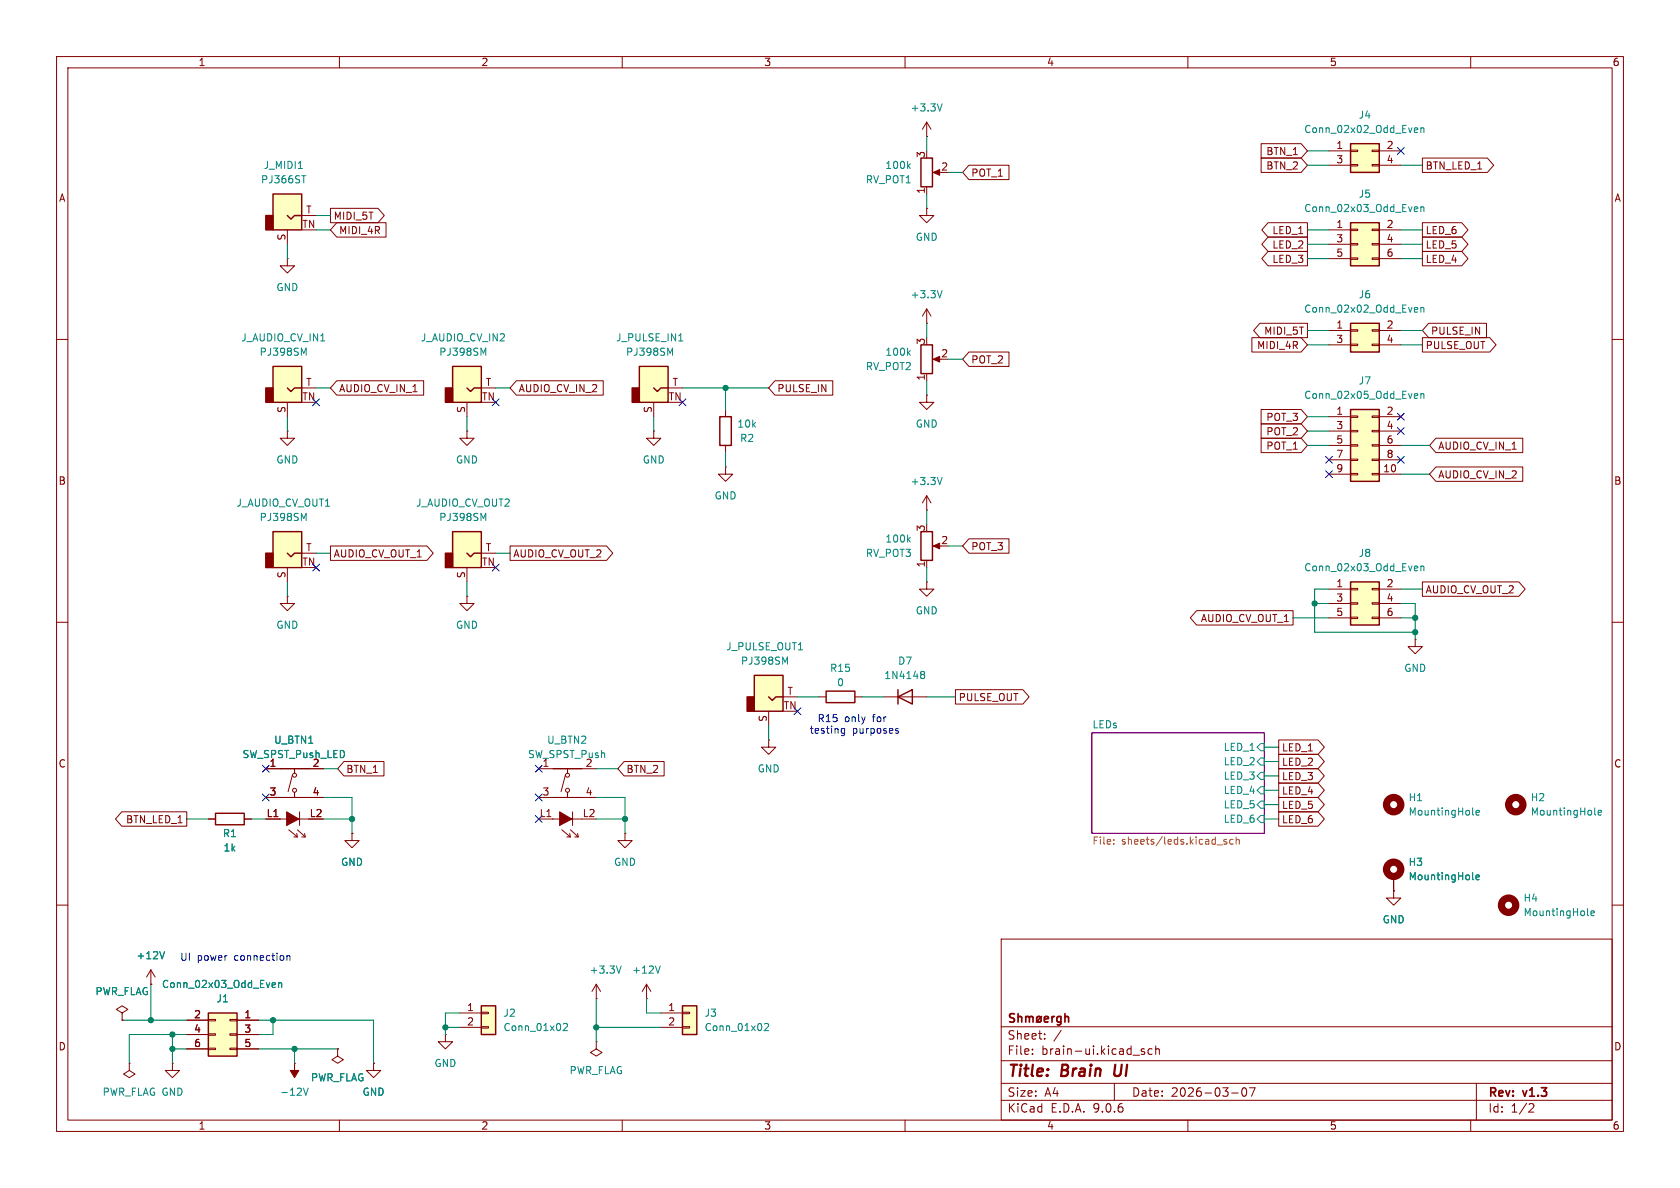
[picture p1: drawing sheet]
<svg xmlns="http://www.w3.org/2000/svg" width="297mm" height="210mm" viewBox="0 0 297 210" stroke-linecap="round" stroke-linejoin="round" font-family="sans-serif">
<g fill="none" stroke="#840000" stroke-width=".18">
<path d="M10 10h277v190h-277zM12 12h273v186h-273zM60 10v2M110 10v2M160 10v2M210 10v2M260 10v2M10 60h2M285 60h2M10 110h2M285 110h2M10 160h2"/>
<path d="M177 166h108v32h-108zM285 160h2M60 198v2M110 198v2M160 198v2M177 194.5h108M177 191.5h108M177 187.5h108M177 181.5h108M182.5 186.3v.1M182.5 185.5v.1M184.7 183.6v.1"/>
<path d="M184.7 182.8v.1M187.6 182.1l-1.3 2M197 191.5v3M202.3 185.5l-.3-.1-.3 .2 .1 .2 .5 .2v.3h-.6M203.7 185.5l-.5-.1-.2 .3v.4l.1 .2h.6M204.3 185.5l.2-.1 .4 .1 .1 .9M204.3 184.9v1.5M210 198v2M217.7 193.2h1.2M219.7 192.4l.2-.1a.81 .81 0 0 1 .6 .6 .81 .81 0 0 1-.3 .8l-.2 .1a.81 .81 0 0 1-.3-1.4zM220.9 192.3h1l-.7 1.5M260 198v2"/>
<path d="M261 191.5v6.5M270.5 195.1l.5 .1 .2 .3-1 1.1h1"/>
</g>
<path d="M197.2 188.2l-.2 1.6 .3 .4" fill="none" stroke="#840000" stroke-width=".4"/>
<g fill="none" stroke="#840000" stroke-width=".3">
<path d="M179.3 179.3l-.5-.1-.2 .1v.5l.6 .2 .1 .4-.2 .3-.6-.1M180 179.8l.2-.1 .4 .1v.9M180 179.2v1.5M181.3 179.8l.5-.1 .2 .2M181.3 179.7v1M182 179.9l.2-.2 .4 .1v.9M182 179.9v.8M183.4 179.8l.4-.1 .3 .3v.4l-.3 .3-.4-.1-.1-.2v-.4zM184.1 179.7l-.9 1M186 179.7v1M186.4 179.7l-.3 .1-.1 .2M187.6 179.8l-.5-.1-.3 .3v.4l.2 .2h.6"/>
<path d="M187.6 179.7v1.2l-.3 .3-.4-.1M188.3 179.8l.2-.1 .3 .1 .1 .9M188.3 179.2v1.5M184.6 180.2l.7-.2v-.2l-.5-.1-.2 .2 .1 .7h.6"/>
</g>
<path d="M193 129.5h30.5v17.8h-30.5z" fill="none" stroke="#840084" stroke-width=".18"/>
<path d="M222.9 131.4h.6v1.3h-.6l-.7-.6zM222.9 134h.6v1.3h-.6l-.7-.7zM222.9 136.5h.6v1.3h-.6l-.7-.6zM222.9 139.1h.6v1.2h-.6l-.7-.6zM222.9 141.6h.6v1.3h-.6l-.7-.7zM222.9 144.1h.6v1.3h-.6l-.7-.6z" fill="none" stroke="#008484" stroke-width=".18"/>
<path d="M196.9 149.1v.1M196.9 148.4v.2M215.2 149.3h.9M216.8 148.4h-.3l-.1 .2v.1l.4 .2v.3h-.4M218 148.4h-.4l-.2 .2 .1 .6h.5M218.5 148.5l.2-.1h.3l.1 .8M218.5 148v1.2" fill="none" stroke="#848400" stroke-width=".18"/>
<path d="M238.8 102.9h5v7.6h-5z" fill="#ffffc2"/>
<path d="M238.8 102.9h5v7.6h-5z" fill="none" stroke="#840000" stroke-width=".25"/>
<path d="M234.9 104.1h3.9M234.9 106.7h3.9M234.9 109.2h3.9M238.8 104h1.2v.3h-1.2zM238.8 106.6h1.2v.2h-1.2zM238.8 109.1h1.2v.2h-1.2zM242.6 104h1.2v.3h-1.2zM242.6 106.6h1.2v.2h-1.2zM242.6 109.1h1.2v.2h-1.2zM243.8 104.1h3.8M243.8 106.7h3.8M243.8 109.2h3.8" fill="none" stroke="#840000" stroke-width=".18"/>
<path d="M250.2 100.1h.4v.3l-.6 .1M250.6 100.8l-.4 .1M251.2 100.2l.2-.1h.3v.8M251.2 100.1v.8" fill="none" stroke="#008484" stroke-width=".18"/>
<path d="M238.8 39.4h5v7.6h-5z" fill="#ffffc2"/>
<path d="M238.8 39.4h5v7.6h-5z" fill="none" stroke="#840000" stroke-width=".25"/>
<path d="M234.9 40.6h3.9M234.9 43.2h3.9M234.9 45.7h3.9M238.8 40.5h1.2v.3h-1.2zM238.8 43.1h1.2v.2h-1.2zM238.8 45.6h1.2v.2h-1.2zM242.6 40.5h1.2v.3h-1.2zM242.6 43.1h1.2v.2h-1.2zM242.6 45.6h1.2v.2h-1.2zM243.8 40.6h3.8M243.8 43.2h3.8M243.8 45.7h3.8" fill="none" stroke="#840000" stroke-width=".18"/>
<path d="M250.2 36.6h.4v.3l-.6 .1M250.6 37.3l-.4 .1M251.2 36.7l.2-.1h.3v.8M251.2 36.6v.8" fill="none" stroke="#008484" stroke-width=".18"/>
<path d="M48.3 34.3h5v6.3h-5z" fill="#ffffc2"/>
<path d="M47 38.1h1.3v2.5h-1.3z" fill="#840000" stroke="#840000" stroke-width=".25"/>
<path d="M48.3 34.3h5v6.3h-5zM50.8 38.1l.6 .6 .7-.6h1.2" fill="none" stroke="#840000" stroke-width=".25"/>
<path d="M53.3 38.1h2.6M50.8 45.7v1.3h1.3l-1.3 1.3-1.3-1.3h1.3M50.8 45.7h.1M50.8 40.6v2.6" fill="none" stroke="#840000" stroke-width=".18"/>
<path d="M52.7 29.8h.8M53.3 31.1h.8" fill="none" stroke="#008484" stroke-width=".18"/>
<path d="M113 64.8h5.1v6.3h-5.1z" fill="#ffffc2"/>
<path d="M111.8 68.6h1.2v2.5h-1.2z" fill="#840000" stroke="#840000" stroke-width=".25"/>
<path d="M113 64.8h5.1v6.3h-5.1zM115.6 68.6l.6 .6 .6-.6h1.3" fill="none" stroke="#840000" stroke-width=".25"/>
<path d="M115.6 76.2v1.3h1.2l-1.2 1.2-1.3-1.2h1.3M115.6 76.2h.1M115.6 71.1v2.6M118.1 68.6h2.5" fill="none" stroke="#840000" stroke-width=".18"/>
<path d="M118.5 62.4l.4-.9v1.3M120 60.3h.7" fill="none" stroke="#008484" stroke-width=".18"/>
<path d="M48.3 64.8h5v6.3h-5z" fill="#ffffc2"/>
<path d="M47 68.6h1.3v2.5h-1.3z" fill="#840000" stroke="#840000" stroke-width=".25"/>
<path d="M48.3 64.8h5v6.3h-5zM50.8 68.6l.6 .6 .7-.6h1.2" fill="none" stroke="#840000" stroke-width=".25"/>
<path d="M50.8 71.1v2.6M53.3 68.6h2.6" fill="none" stroke="#840000" stroke-width=".18"/>
<path d="M53.7 62.4l.4-.9v1.3" fill="none" stroke="#008484" stroke-width=".18"/>
<path d="M48.3 94h5v6.3h-5z" fill="#ffffc2"/>
<path d="M47 97.8h1.3v2.5h-1.3z" fill="#840000" stroke="#840000" stroke-width=".25"/>
<path d="M48.3 94h5v6.3h-5zM50.8 97.8l.6 .6 .7-.6h1.2" fill="none" stroke="#840000" stroke-width=".25"/>
<path d="M50.8 76.2v1.3h1.3l-1.3 1.2-1.3-1.2h1.3M50.8 76.2h.1M53.3 97.8h2.6M50.8 100.3v2.6" fill="none" stroke="#840000" stroke-width=".18"/>
<path d="M53.7 91.7l.4-1v1.3" fill="none" stroke="#008484" stroke-width=".18"/>
<path d="M80 94h5.1v6.3h-5.1z" fill="#ffffc2"/>
<path d="M78.7 97.8h1.3v2.5h-1.3z" fill="#840000" stroke="#840000" stroke-width=".25"/>
<path d="M80 94h5.1v6.3h-5.1zM82.5 97.8l.7 .6 .6-.6h1.3M162.8 94h2v5.1h-2zM38.1 143.8h5.1v2h-5.1z" fill="none" stroke="#840000" stroke-width=".25"/>
<g fill="none" stroke="#840000" stroke-width=".18">
<path d="M85.1 97.8h2.5M163.8 90.2h.1M163.8 87.6l-.7 1.3M163.8 87.6l.8 1.3M163.8 87.6v2.6M163.8 99.1v1.2M165.4 96.5h1M50.8 105.4v1.3h1.3l-1.3 1.3-1.3-1.3h1.3M50.8 105.4h.1M82.5 105.4v1.3h1.3l-1.3 1.3-1.2-1.3h1.2M82.5 105.4h.1M82.5 100.3v2.6"/>
<path d="M36.8 144.8h1.3M43.2 144.8h1.2M21.6 179.1l1-.7-1-.6-1 .6 1 .7v1.2M26.7 174h.1M26.7 171.5l-.8 1.2M26.7 171.5l.7 1.2M26.7 171.5v2.5M21.6 180.3h.1M22.9 188v1.2l1 .7-1 .6-1.1-.6 1.1-.7M22.9 188h.1M30.5 188v1.2h1.2l-1.2 1.3-1.3-1.3h1.3M30.5 188h.1"/>
<path d="M52.1 188h.1M59.7 185.4v1.3l1 .6-1 .7-1-.7 1-.6M59.7 185.4h.1M66 188v1.2h1.3l-1.3 1.3-1.2-1.3h1.2M66 188h.1"/>
</g>
<path d="M85.5 91.7l.4-1v1.3M160.6 95.3l.3 .5M160.9 95l-.4 .5M166.6 84.4l-.5 1.3M29.1 168.2l-.4 1.3M53.6 192.3l.5 1.3 .4-1.3" fill="none" stroke="#008484" stroke-width=".18"/>
<g fill="#840000" stroke="#840000" stroke-width=".18">
<path d="M52.1 188v1.2h.7l-.7 1.3-.8-1.3h.8z"/>
<path d="M165 96.5l1.1-.5v1z"/>
</g>
<path d="M36.8 179.1h5.1v7.6h-5.1z" fill="#ffffc2"/>
<path d="M162.8 61h2v5h-2zM36.8 179.1h5.1v7.6h-5.1z" fill="none" stroke="#840000" stroke-width=".25"/>
<g fill="none" stroke="#840000" stroke-width=".18">
<path d="M163.8 57.2h.1M163.8 54.6l-.7 1.3M163.8 54.6l.8 1.3M163.8 54.6v2.6M82.5 76.2v1.3h1.3l-1.3 1.2-1.2-1.2h1.2M82.5 76.2h.1M163.8 69.9v1.2h1.3l-1.3 1.3-1.2-1.3h1.2M163.8 69.9h.1M163.8 66v1.3M165.4 63.5h1M250.2 113v1.3h1.3l-1.3 1.3-1.3-1.3h1.3M250.2 113h.1"/>
<path d="M62.2 147.3v1.3h1.3l-1.3 1.3-1.2-1.3h1.2M62.2 147.3h.1M246.4 157.5v1.3h1.2l-1.2 1.2-1.3-1.2h1.3M246.4 157.5h.1M246.4 154.9v2.6M105.4 176.5h.1M105.4 174l-.8 1.3M105.4 174l.8 1.3M105.4 174v2.5M114.3 176.5h.1M114.3 174l-.8 1.3M114.3 174l.8 1.3"/>
<path d="M114.3 174v2.5M33 180.3h3.8M33 182.9h3.8M33 185.4h3.8M36.8 180.2h1.3v.3h-1.3zM36.8 182.8h1.3v.2h-1.3zM36.8 185.3h1.3v.2h-1.3zM40.6 180.2h1.3v.3h-1.3zM40.6 182.8h1.3v.2h-1.3zM40.6 185.3h1.3v.2h-1.3zM41.9 180.3h3.8M41.9 182.9h3.8"/>
<path d="M41.9 185.4h3.8"/>
</g>
<g fill="none" stroke="#008484" stroke-width=".18">
<path d="M166.6 51.4l-.5 1.2M160.6 62.3l.3 .5M160.9 62l-.4 .4M260.3 143.9l.2 .2M260.3 155.3l.2 .2M260.9 143.7l.6-.2v-.2l-.4-.1-.2 .2 .1 .6h.5M260.9 155.1l.6-.1v-.3h-.4l-.2 .2 .1 .6h.5M281.9 143.9l.2 .2M282.5 143.7l.6-.2v-.2l-.4-.1-.2 .2 .1 .6h.5M48.3 173.7l.4 .1v.2l-.6 .1M48.7 174.5l-.4 .1M49.3 173.8l.1-.1 .3 .1 .1 .8"/>
<path d="M49.3 173.7v.9M109.8 170.8l-.4 1.2M116.7 170.8l-.4 1.2M280.7 161.7l.1 .2M281.3 161.4l.6-.1-.1-.2-.4-.1-.1 .2v.6h.5"/>
</g>
<g fill="none" stroke="#840000" stroke-width="1.3">
<circle cx="246.4" cy="142.2" r="1.27"/>
<circle cx="246.4" cy="153.7" r="1.27"/>
<circle cx="268" cy="142.2" r="1.27"/>
<circle cx="266.7" cy="160" r="1.27"/>
</g>
<path d="M165 63.5l1.1-.5v1z" fill="#840000" stroke="#840000" stroke-width=".18"/>
<path d="M133.3 119.4h5.1v6.3h-5.1z" fill="#ffffc2"/>
<path d="M132.1 123.2h1.2v2.5h-1.2z" fill="#840000" stroke="#840000" stroke-width=".25"/>
<path d="M133.3 119.4h5.1v6.3h-5.1zM135.9 123.2l.6 .6 .7-.6h1.2M146 122.2h5.1v2h-5.1z" fill="none" stroke="#840000" stroke-width=".25"/>
<g fill="none" stroke="#840000" stroke-width=".18">
<path d="M47 135.9h2.5M49.5 135.9h5.1zM51.7 137l-.8 3M52.1 135.9v.8zM54.6 135.9h2.5M135.9 125.7v2.6M138.4 123.2h2.6M144.8 123.2h1.2M151.1 123.2h1.3M47 141h2.5M47 144.8h2.5M49.4 144.8h5.2"/>
<path d="M49.5 141h5.1zM51.1 146.7l1.5 1.3h-.7M52.1 140.1v.9zM52.5 147.3l.1 .7M52.6 146.7l1.4 1.3h-.7M53 143.5v2.4M53.8 147.3l.2 .7M54.6 141h2.5M105.4 184.2v1.2l1 .7-1 .6-1-.6 1-.7M105.4 184.2h.1"/>
<circle cx="52.1" cy="139.7" r=".36"/>
<circle cx="52.1" cy="137" r=".36"/>
</g>
<path d="M138.8 117.1l.4-1v1.3" fill="none" stroke="#008484" stroke-width=".18"/>
<path d="M50.7 143.5l2.1 1.3-2.1 1.1z" fill="#840000" stroke="#840000" stroke-width=".18"/>
<path d="M120.6 177.8h2.6v5.1h-2.6z" fill="#ffffc2"/>
<path d="M162.8 27.9h2v5.1h-2zM127.3 73.7h2v5h-2zM120.6 177.8h2.6v5.1h-2.6z" fill="none" stroke="#840000" stroke-width=".25"/>
<g fill="none" stroke="#840000" stroke-width=".18">
<path d="M163.8 24.1h.1M163.8 36.8v1.3h1.3l-1.3 1.3-1.2-1.3h1.2M163.8 36.8h.1M163.8 21.6l-.7 1.3M163.8 21.6l.8 1.3M163.8 21.6v2.5M163.8 33v1.3M165.4 30.5h1M128.3 72.4v1.3M128.3 78.7v1.3M128.3 82.6v1.2h1.2l-1.2 1.3-1.3-1.3h1.3M128.3 82.6h.1"/>
<path d="M95.2 135.9h2.6M97.8 135.9h5.1zM99.9 137l-.7 3M100.3 135.9v.8zM102.9 135.9h2.5M135.9 130.8v1.3h1.3l-1.3 1.3-1.3-1.3h1.3M135.9 130.8h.1M95.2 141h2.6M95.2 144.8h2.6M97.7 144.8h5.2M97.8 141h5.1zM99.3 146.7l1.5 1.3h-.6"/>
<path d="M100.3 140.1v.9zM100.7 147.3l.1 .7M100.8 146.7l1.4 1.3h-.6M101.2 143.5v2.4M102.1 147.3l.1 .7M102.9 141h2.5M110.5 147.3v1.3h1.3l-1.3 1.3-1.3-1.3h1.3M110.5 147.3h.1M116.8 179.1h3.8M120.6 178.9h1.3v.3h-1.3zM78.7 182.9v1.3h1.3l-1.3 1.2-1.2-1.2h1.2M78.7 182.9h.1"/>
<path d="M116.8 181.6h3.8M120.6 181.5h1.3v.2h-1.3z"/>
<circle cx="100.3" cy="139.7" r=".36"/>
<circle cx="100.3" cy="137" r=".36"/>
</g>
<path d="M166.6 18.4l-.5 1.2M160.6 29.3l.3 .5M160.9 28.9l-.4 .5M135.2 181l.4-.1 .3 .4-.8 .9h.8" fill="none" stroke="#008484" stroke-width=".18"/>
<g fill="#840000" stroke="#840000" stroke-width=".18">
<path d="M98.9 143.5l2.2 1.3-2.2 1.1z"/>
<path d="M165 30.5l1.1-.5v1z"/>
</g>
<path d="M80 64.8h5.1v6.3h-5.1z" fill="#ffffc2"/>
<path d="M78.7 68.6h1.3v2.5h-1.3z" fill="#840000" stroke="#840000" stroke-width=".25"/>
<path d="M80 64.8h5.1v6.3h-5.1zM82.5 68.6l.7 .6 .6-.6h1.3" fill="none" stroke="#840000" stroke-width=".25"/>
<path d="M82.5 71.1v2.6M85.1 68.6h2.5M163.8 102.9v1.2h1.3l-1.3 1.3-1.2-1.3h1.2M163.8 102.9h.1" fill="none" stroke="#840000" stroke-width=".18"/>
<path d="M85.5 62.4l.4-.9v1.3" fill="none" stroke="#008484" stroke-width=".18"/>
<path d="M238.8 25.4h5v5.1h-5z" fill="#ffffc2"/>
<path d="M238.8 25.4h5v5.1h-5z" fill="none" stroke="#840000" stroke-width=".25"/>
<path d="M234.9 26.7h3.9M234.9 29.2h3.9M238.8 26.5h1.2v.3h-1.2zM238.8 29.1h1.2v.2h-1.2zM242.6 26.5h1.2v.3h-1.2zM242.6 29.1h1.2v.2h-1.2zM243.8 26.7h3.8M243.8 29.2h3.8" fill="none" stroke="#840000" stroke-width=".18"/>
<path d="M250.2 22.6l.4 .1v.2l-.6 .1M250.6 23.4h-.4M251.2 22.7l.2-.1 .3 .1v.7M251.2 22.6v.8" fill="none" stroke="#008484" stroke-width=".18"/>
<path d="M238.8 57.2h5v5h-5z" fill="#ffffc2"/>
<path d="M238.8 57.2h5v5h-5zM158.7 123.2l2.6-1.3v2.6zM158.7 121.9v2.6" fill="none" stroke="#840000" stroke-width=".25"/>
<path d="M234.9 58.4h3.9M238.8 58.3h1.2v.2h-1.2zM242.6 58.3h1.2v.2h-1.2zM243.8 58.4h3.8M234.9 61h3.9M238.8 60.8h1.2v.3h-1.2zM242.6 60.8h1.2v.3h-1.2zM243.8 61h3.8M156.2 123.2h7.6" fill="none" stroke="#840000" stroke-width=".18"/>
<path d="M250.2 54.3l.4 .1v.2l-.6 .2M250.6 55.1l-.4 .1M251.2 54.5l.2-.2 .3 .1v.8M251.2 54.3v.9M162.9 119.2h.1M162.9 118.8l.3-.1 .2 .1 .1 .2-.3 .2M163 119.2h.2M163 119.2l-.1 .1M163.2 119.2l.3 .3-.1 .3-.2 .2-.3-.1" fill="none" stroke="#008484" stroke-width=".18"/>
<path d="M238.8 72.4h5v12.7h-5z" fill="#ffffc2"/>
<path d="M238.8 72.4h5v12.7h-5z" fill="none" stroke="#840000" stroke-width=".25"/>
<g fill="none" stroke="#840000" stroke-width=".18">
<path d="M234.9 73.7h3.9M234.9 76.2h3.9M234.9 78.7h3.9M238.8 73.5h1.2v.3h-1.2zM238.8 76.1h1.2v.2h-1.2zM238.8 78.6h1.2v.3h-1.2zM242.6 73.5h1.2v.3h-1.2zM242.6 76.1h1.2v.2h-1.2zM242.6 78.6h1.2v.3h-1.2zM243.8 73.7h3.8M243.8 76.2h3.8M243.8 78.7h3.8"/>
<path d="M234.9 81.3h3.9M234.9 83.8h3.9M238.8 81.2h1.2v.2h-1.2zM238.8 83.7h1.2v.2h-1.2zM242.6 81.2h1.2v.2h-1.2zM242.6 83.7h1.2v.2h-1.2zM243.8 81.3h3.8M243.8 83.8h3.8"/>
</g>
<path d="M250.2 69.6h.4v.3l-.6 .1M250.6 70.4h-.4M251.2 69.7l.2-.1h.3v.8M251.2 69.6v.8" fill="none" stroke="#008484" stroke-width=".18"/>
<path d="M85.1 177.8h2.5v5.1h-2.5z" fill="#ffffc2"/>
<path d="M85.1 177.8h2.5v5.1h-2.5z" fill="none" stroke="#840000" stroke-width=".25"/>
<g fill="none" stroke="#840000" stroke-width=".18">
<path d="M58.4 36.8h8.4l1.1 1.3-1.1 1.3h-8.4zM59.5 39.4h8.7v2.5h-8.7l-1.1-1.3zM171.3 29.2h7.1v2.6h-7.1l-1.1-1.3zM222.9 25.4h7.1l1.1 1.3-1.1 1.2h-7.1zM222.9 27.9h7.1l1.1 1.3-1.1 1.3h-7.1zM224.2 39.4h6.9v2.5h-6.9l-1.1-1.3zM251.5 27.9h11.5l1.1 1.3-1.1 1.3h-11.5zM251.5 39.4h6.9l1.1 1.2-1.1 1.3h-6.9zM221.3 59.7h8.7l1.1 1.3-1.1 1.2h-8.7zM222.7 57.1h8.4v2.6h-8.4l-1.1-1.3zM224.2 41.9h6.9v2.6h-6.9l-1.1-1.3zM224.2 44.4h6.9v2.6h-6.9l-1.1-1.3z"/>
<path d="M251.5 59.7h11.9l1.1 1.3-1.1 1.2h-11.9zM251.5 41.9h6.9l1.1 1.3-1.1 1.3h-6.9zM251.5 44.4h6.9l1.1 1.3-1.1 1.3h-6.9zM252.6 57.1h10.2v2.6h-10.2l-1.1-1.3zM59.5 67.3h15.4v2.6h-15.4l-1.1-1.3zM91.3 67.3h15.3v2.6h-15.3l-1.1-1.3zM137 67.3h10.2v2.6h-10.2l-1.1-1.3zM171.3 62.2h7.1v2.6h-7.1l-1.1-1.3zM222.9 72.4h7.1l1.1 1.3-1.1 1.2h-7.1zM222.9 74.9h7.1l1.1 1.3-1.1 1.3h-7.1zM222.9 77.5h7.1l1.1 1.2-1.1 1.3h-7.1zM253.8 77.5h15.4v2.5h-15.4l-1.1-1.3z"/>
<path d="M58.4 96.5h17.1l1.1 1.3-1.1 1.3h-17.1zM90.2 96.5h17l1.1 1.3-1.1 1.3h-17zM171.3 95.2h7.1v2.6h-7.1l-1.1-1.3zM253.8 82.5h15.4v2.6h-15.4l-1.1-1.3zM211.5 107.9h17.1v2.6h-17.1l-1.1-1.3zM251.5 102.9h17l1.1 1.2-1.1 1.3h-17zM47 135.9h2.5M54.6 135.9h2.5M60.8 134.6h7.1v2.6h-7.1l-1.1-1.3zM110.3 134.6h7.1v2.6h-7.1l-1.1-1.3zM168.9 121.9h11.9l1.1 1.3-1.1 1.3h-11.9zM226.1 130.8h6.9l1.1 1.3-1.1 1.3h-6.9z"/>
<path d="M226.1 138.4h6.9l1.1 1.3-1.1 1.3h-6.9zM226.1 133.3h6.9l1.1 1.3-1.1 1.3h-6.9zM226.1 135.9h6.9l1.1 1.3-1.1 1.2h-6.9zM21.5 143.5h11.5v2.6h-11.5l-1.1-1.3zM36.8 144.8h1.3M43.2 144.8h1.2M47 141h2.5M47 144.8h2.5M54.6 141h2.5M62.2 147.3h.1M226.1 141h6.9l1.1 1.2-1.1 1.3h-6.9zM226.1 143.5h6.9l1.1 1.3-1.1 1.3h-6.9z"/>
<path d="M246.4 157.5h.1M246.4 154.9v2.6M26.7 174h.1M81.3 179.1h3.8M85.1 178.9h1.3v.3h-1.3zM21.6 180.3h.1M33 180.3h3.8M33 182.9h3.8M33 185.4h3.8M41.9 180.3h3.8M41.9 182.9h3.8M41.9 185.4h3.8"/>
<path d="M59.7 185.4h.1M66 188h.1M81.3 181.6h3.8M85.1 181.5h1.3v.2h-1.3z"/>
</g>
<path d="M260.3 155.3l.2 .2M260.9 155.1l.6-.1v-.3h-.4l-.2 .2 .1 .6h.5M29.1 168.2l-.4 1.3M48.3 173.7l.4 .1v.2l-.6 .1M48.7 174.5l-.4 .1M49.3 173.8l.1-.1 .3 .1 .1 .8M49.3 173.7v.9M99.6 181l.5-.1 .2 .4-.8 .9h.8" fill="none" stroke="#008484" stroke-width=".18"/>
<g fill="none" stroke="#008400" stroke-width=".18">
<path d="M55.9 38.1h2.5M163.8 24.1v2.6M163.8 34.3v2.5M167.6 30.5h2.6M231.1 26.7h3.8M231.1 29.2h3.8M247.6 29.2h3.9M50.8 43.2v2.5M55.9 40.6h2.5M163.8 57.2v2.5M231.1 58.4h3.8M231.1 40.6h3.8"/>
<path d="M231.1 43.2h3.8M231.1 45.7h3.8M247.6 58.4h3.9M247.6 40.6h3.9M247.6 43.2h3.9M247.6 45.7h3.9M50.8 73.7v2.5M55.9 68.6h2.5M82.5 73.7v2.5M87.6 68.6h2.6M115.6 73.7v2.5M120.6 68.6h15.3"/>
<path d="M128.3 68.6v3.8M163.8 67.3v2.6M167.6 63.5h2.6M231.1 76.2h3.8M231.1 61h3.8M231.1 78.7h3.8M231.1 73.7h3.8M247.6 61h3.9M247.6 78.7h5.1M55.9 97.8h2.5M87.6 97.8h2.6M128.3 80v2.6"/>
<path d="M163.8 90.2v2.5M167.6 96.5h2.6M247.6 83.8h5.1M50.8 102.9v2.5M82.5 102.9v2.5M163.8 100.3v2.6M228.6 109.2h6.3M232.4 106.7h2.5M234.9 104.1h-2.5v7.7h17.8M247.6 104.1h3.9M247.6 109.2h2.6M247.6 106.7h2.6v6.3"/>
<path d="M57.1 135.9h2.6M105.4 135.9h3.8M135.9 128.3v2.5M141 123.2h3.8M152.4 123.2h3.8M163.8 123.2h5.1M223.5 139.7h2.6M223.5 134.6h2.6M223.5 137.2h2.6M223.5 132.1h2.6M33 144.8h3.8M44.4 144.8h2.6"/>
<path d="M57.1 141h5.1v6.3M57.1 144.8h5.1M105.4 141h5.1v6.3M105.4 144.8h5.1M223.5 144.8h2.6M223.5 142.2h2.6M26.7 174v6.3M81.3 179.1h-2.6v3.8M105.4 176.5v7.7M114.3 176.5v2.6h2.5M21.6 180.3h11.4M30.5 185.4h2.5"/>
<path d="M30.5 182.9v5.1M33 182.9h-10.1v5.1M45.7 180.3h20.3v7.7M45.7 185.4h14M48.3 180.3v2.6h-2.6M52.1 185.4v2.6M78.7 181.6h2.6M105.4 181.6h11.4"/>
</g>
<g fill="none" stroke="#000084" stroke-width=".18">
<path d="M247 26.1l1.3 1.2M248.3 26.1l-1.3 1.2M55.3 70.5l1.2 1.2M56.5 70.5l-1.2 1.2M87 70.5l1.2 1.2M88.2 70.5l-1.2 1.2M120 70.5l1.3 1.2M121.3 70.5l-1.3 1.2M247 73.1l1.3 1.2M247 75.6l1.3 1.2M248.3 73.1l-1.3 1.2M248.3 75.6l-1.3 1.2"/>
<path d="M55.3 99.7l1.2 1.2M56.5 99.7l-1.2 1.2M87 99.7l1.2 1.2M88.2 99.7l-1.2 1.2M234.3 80.7l1.3 1.2M234.3 83.2l1.3 1.2M235.6 80.7l-1.3 1.2M235.6 83.2l-1.3 1.2M247 80.7l1.3 1.2M248.3 80.7l-1.3 1.2M46.4 135.3l1.2 1.2M47.6 135.3l-1.2 1.2"/>
<path d="M94.6 135.3l1.3 1.2M95.9 135.3l-1.3 1.2M140.4 125.1l1.2 1.2M141.6 125.1l-1.2 1.2M46.4 140.4l1.2 1.2M47.6 140.4l-1.2 1.2M94.6 140.4l1.3 1.2M94.6 144.2l1.3 1.2M95.9 140.4l-1.3 1.2M95.9 144.2l-1.3 1.2"/>
</g>
<path d="M148.8 129.5l.2 .1h.3M148.8 128.8v.1M149.3 128.8v1l-.2 .2h-.3M158.5 129.2l.3 .1 .1 .1-.2 .2h-.3M158.5 128.8h.3M50.7 168.9v.9M50.7 169l.2-.1 .3 .1 .1 .8" fill="none" stroke="#0000c2" stroke-width=".18"/>
<g fill="#008400" stroke="#008400" stroke-width=".18">
<circle cx="62.2" cy="144.8" r=".46"/>
<circle cx="110.5" cy="144.8" r=".46"/>
<circle cx="128.3" cy="68.6" r=".46"/>
<circle cx="232.4" cy="106.7" r=".46"/>
<circle cx="250.2" cy="111.8" r=".46"/>
<circle cx="250.2" cy="109.2" r=".46"/>
<circle cx="78.7" cy="181.6" r=".46"/>
<circle cx="105.4" cy="181.6" r=".46"/>
<circle cx="52.1" cy="185.4" r=".46"/>
<circle cx="48.3" cy="180.3" r=".46"/>
<circle cx="26.7" cy="180.3" r=".46"/>
<circle cx="30.5" cy="182.9" r=".46"/>
<circle cx="30.5" cy="185.4" r=".46"/>
</g>
<g font-size="2.8" fill="#840000">
<text x="178" y="190.9">Title:</text>
<text x="187.7" y="190.9">Brain</text>
<text x="197.8" y="190.9">UI</text>
</g>
<g font-size="2.1" fill="#840000">
<text x="178" y="184">Sheet:</text>
<text x="178" y="186.7">File:</text>
<text x="184.1" y="186.7">brain-ui.kicad_sch</text>
<text x="178" y="196.9">KiCad</text>
<text x="178" y="194.1">Size:</text>
<text x="184.7" y="194.1">A4</text>
<text x="185.7" y="196.9">E.D.A.</text>
<text x="193.3" y="196.9">9.0.6</text>
<text x="200" y="194.1">Date:</text>
<text x="207" y="194.1">2026-03-07</text>
<text x="263" y="194.3">Rev:</text>
<text x="263" y="196.9">Id:</text>
<text x="267.1" y="196.9">1/2</text>
<text x="269.4" y="194.3">v1.3</text>
</g>
<g font-size="1.8" fill="#840000">
<text x="35" y="11.9">1</text>
<text x="85" y="11.9">2</text>
<text x="135" y="11.9">3</text>
<text x="185" y="11.9">4</text>
<text x="235" y="11.9">5</text>
<text x="285" y="11.9">6</text>
<text x="163.6" y="28" transform="rotate(-90 163.6 28)">3</text>
<text x="223.8" y="27.6">BTN_1</text>
<text x="236.1" y="26.4">1</text>
<text x="236.1" y="29">3</text>
<text x="245" y="26.4">2</text>
<text x="245" y="29">4</text>
<text x="10.3" y="35.9">A</text>
<text x="163.6" y="34.4" transform="rotate(-90 163.6 34.4)">1</text>
<text x="166.3" y="30.2">2</text>
<text x="171.6" y="31.4">POT_1</text>
<text x="223.8" y="30.2">BTN_2</text>
<text x="251.9" y="30.2">BTN_LED_1</text>
<text x="285.3" y="35.9">A</text>
<text x="53.4" y="40.4">TN</text>
<text x="54" y="37.8">T</text>
<text x="58.9" y="39.1">MIDI_5T</text>
<text x="59.8" y="41.6">MIDI_4R</text>
<text x="224.8" y="41.6">LED_1</text>
<text x="236.1" y="40.4">1</text>
<text x="245" y="40.4">2</text>
<text x="251.9" y="41.6">LED_6</text>
<text x="50.5" y="42.6" transform="rotate(-90 50.5 42.6)">S</text>
<text x="224.8" y="44.1">LED_2</text>
<text x="224.8" y="46.7">LED_3</text>
<text x="236.1" y="42.9">3</text>
<text x="236.1" y="45.5">5</text>
<text x="245" y="42.9">4</text>
<text x="245" y="45.5">6</text>
<text x="251.9" y="44.1">LED_5</text>
<text x="251.9" y="46.7">LED_4</text>
<text x="223.4" y="59.4">MIDI_5T</text>
<text x="236.1" y="58.2">1</text>
<text x="245" y="58.2">2</text>
<text x="252.9" y="59.4">PULSE_IN</text>
<text x="163.6" y="61" transform="rotate(-90 163.6 61)">3</text>
<text x="166.3" y="63.2">2</text>
<text x="171.6" y="64.5">POT_2</text>
<text x="222.1" y="61.9">MIDI_4R</text>
<text x="236.1" y="60.7">3</text>
<text x="245" y="60.7">4</text>
<text x="251.9" y="61.9">PULSE_OUT</text>
<text x="53.4" y="70.9">TN</text>
<text x="54" y="68.3">T</text>
<text x="59.8" y="69.5">AUDIO_CV_IN_1</text>
<text x="85.1" y="70.9">TN</text>
<text x="85.8" y="68.3">T</text>
<text x="91.6" y="69.5">AUDIO_CV_IN_2</text>
<text x="118.1" y="70.9">TN</text>
<text x="118.8" y="68.3">T</text>
<text x="137.3" y="69.5">PULSE_IN</text>
<text x="163.6" y="67.4" transform="rotate(-90 163.6 67.4)">1</text>
<text x="50.5" y="73.1" transform="rotate(-90 50.5 73.1)">S</text>
<text x="82.3" y="73.1" transform="rotate(-90 82.3 73.1)">S</text>
<text x="115.3" y="73.1" transform="rotate(-90 115.3 73.1)">S</text>
<text x="223.8" y="74.6">POT_3</text>
<text x="223.8" y="77.2">POT_2</text>
<text x="236.1" y="73.4">1</text>
<text x="236.1" y="75.9">3</text>
<text x="245" y="73.4">2</text>
<text x="245" y="75.9">4</text>
<text x="223.8" y="79.7">POT_1</text>
<text x="236.1" y="78.5">5</text>
<text x="236.1" y="81">7</text>
<text x="236.1" y="83.6">9</text>
<text x="244.4" y="83.6">10</text>
<text x="245" y="78.5">6</text>
<text x="245" y="81">8</text>
<text x="254.2" y="79.7">AUDIO_CV_IN_1</text>
<text x="10.3" y="85.9">B</text>
<text x="254.2" y="84.8">AUDIO_CV_IN_2</text>
<text x="285.3" y="85.9">B</text>
<text x="163.6" y="94.1" transform="rotate(-90 163.6 94.1)">3</text>
<text x="53.4" y="100.1">TN</text>
<text x="54" y="97.5">T</text>
<text x="58.9" y="98.7">AUDIO_CV_OUT_1</text>
<text x="85.1" y="100.1">TN</text>
<text x="85.8" y="97.5">T</text>
<text x="90.6" y="98.7">AUDIO_CV_OUT_2</text>
<text x="163.6" y="100.4" transform="rotate(-90 163.6 100.4)">1</text>
<text x="166.3" y="96.3">2</text>
<text x="171.6" y="97.5">POT_3</text>
<text x="50.5" y="102.3" transform="rotate(-90 50.5 102.3)">S</text>
<text x="82.3" y="102.3" transform="rotate(-90 82.3 102.3)">S</text>
<text x="236.1" y="103.9">1</text>
<text x="236.1" y="106.4">3</text>
<text x="245" y="103.9">2</text>
<text x="245" y="106.4">4</text>
<text x="251.9" y="105.1">AUDIO_CV_OUT_2</text>
<text x="212.2" y="110.2">AUDIO_CV_OUT_1</text>
<text x="236.1" y="109">5</text>
<text x="245" y="109">6</text>
<text x="138.4" y="125.5">TN</text>
<text x="139.1" y="122.9">T</text>
<text x="169.4" y="124.1">PULSE_OUT</text>
<text x="135.6" y="127.7" transform="rotate(-90 135.6 127.7)">S</text>
<text x="10.3" y="135.9">C</text>
<text x="47.6" y="135.6">1</text>
<text x="55.2" y="135.6">2</text>
<text x="61.1" y="136.8">BTN_1</text>
<text x="110.6" y="136.8">BTN_2</text>
<text x="226.5" y="133">LED_1</text>
<text x="226.5" y="135.6">LED_2</text>
<text x="285.3" y="135.9">C</text>
<text x="47.6" y="140.7">3</text>
<text x="55.2" y="140.7">4</text>
<text x="95.8" y="140.7">3</text>
<text x="103.4" y="140.7">4</text>
<text x="226.5" y="140.7">LED_4</text>
<text x="226.5" y="143.2">LED_5</text>
<text x="226.5" y="138.1">LED_3</text>
<text x="22.2" y="145.7">BTN_LED_1</text>
<text x="47" y="144.5">L1</text>
<text x="54.7" y="144.5">L2</text>
<text x="95.3" y="144.5">L1</text>
<text x="102.9" y="144.5">L2</text>
<text x="226.5" y="145.7">LED_6</text>
<text x="82.5" y="178.8">1</text>
<text x="118" y="178.8">1</text>
<text x="10.3" y="185.9">D</text>
<text x="34.2" y="180.1">2</text>
<text x="34.2" y="182.6">4</text>
<text x="34.2" y="185.2">6</text>
<text x="43.1" y="180.1">1</text>
<text x="43.1" y="182.6">3</text>
<text x="43.1" y="185.2">5</text>
<text x="82.5" y="181.4">2</text>
<text x="118" y="181.4">2</text>
<text x="285.3" y="185.9">D</text>
<text x="35" y="199.9">1</text>
<text x="85" y="199.9">2</text>
<text x="135" y="199.9">3</text>
<text x="185" y="199.9">4</text>
<text x="235" y="199.9">5</text>
<text x="285" y="199.9">6</text>
</g>
<g font-size="1.8" fill="#008484">
<text x="160.9" y="19.9">+3.3V</text>
<text x="230.5" y="23.7">Conn_02x02_Odd_Even</text>
<text x="240.1" y="21.2">J4</text>
<text x="46" y="32.6">PJ366ST</text>
<text x="46.5" y="30.1">J_MIDI1</text>
<text x="153" y="32.6">RV_POT1</text>
<text x="156.4" y="30.1">100k</text>
<text x="240.1" y="35.2">J5</text>
<text x="230.5" y="37.7">Conn_02x03_Odd_Even</text>
<text x="161.8" y="42.8">GND</text>
<text x="48.8" y="51.7">GND</text>
<text x="160.9" y="52.9">+3.3V</text>
<text x="240.1" y="52.9">J6</text>
<text x="230.5" y="55.5">Conn_02x02_Odd_Even</text>
<text x="42.6" y="60.6">J_AUDIO_CV_IN1</text>
<text x="45.8" y="63.1">PJ398SM</text>
<text x="74.3" y="60.6">J_AUDIO_CV_IN2</text>
<text x="77.5" y="63.1">PJ398SM</text>
<text x="108.8" y="60.6">J_PULSE_IN1</text>
<text x="110.6" y="63.1">PJ398SM</text>
<text x="153" y="65.6">RV_POT2</text>
<text x="156.4" y="63.1">100k</text>
<text x="230.5" y="70.7">Conn_02x05_Odd_Even</text>
<text x="240.1" y="68.2">J7</text>
<text x="130.3" y="75.8">10k</text>
<text x="161.8" y="75.8">GND</text>
<text x="48.8" y="82.1">GND</text>
<text x="80.5" y="82.1">GND</text>
<text x="113.5" y="82.1">GND</text>
<text x="130.7" y="78.3">R2</text>
<text x="41.7" y="89.8">J_AUDIO_CV_OUT1</text>
<text x="73.5" y="89.8">J_AUDIO_CV_OUT2</text>
<text x="126.2" y="88.5">GND</text>
<text x="160.9" y="86">+3.3V</text>
<text x="45.8" y="92.3">PJ398SM</text>
<text x="77.5" y="92.3">PJ398SM</text>
<text x="153" y="98.7">RV_POT3</text>
<text x="156.4" y="96.1">100k</text>
<text x="230.5" y="101.2">Conn_02x03_Odd_Even</text>
<text x="240.1" y="98.7">J8</text>
<text x="48.8" y="111.4">GND</text>
<text x="80.5" y="111.4">GND</text>
<text x="161.8" y="108.8">GND</text>
<text x="128.3" y="115.2">J_PULSE_OUT1</text>
<text x="130.9" y="117.7">PJ398SM</text>
<text x="146.6" y="119">R15</text>
<text x="158.7" y="117.7">D7</text>
<text x="248.2" y="119">GND</text>
<text x="147.9" y="121.5">0</text>
<text x="156.2" y="120.2">1N4148</text>
<text x="48.4" y="131.7">U_BTN1</text>
<text x="96.6" y="131.7">U_BTN2</text>
<text x="193" y="128.8">LEDs</text>
<text x="42.8" y="134.2">SW_SPST_Push_LED</text>
<text x="93.2" y="134.2">SW_SPST_Push</text>
<text x="95.8" y="135.6">1</text>
<text x="103.4" y="135.6">2</text>
<text x="133.9" y="136.8">GND</text>
<text x="216.2" y="132.9">LED_1</text>
<text x="216.2" y="135.5">LED_2</text>
<text x="216.2" y="138">LED_3</text>
<text x="216.2" y="140.6">LED_4</text>
<text x="216.2" y="143.1">LED_5</text>
<text x="248.9" y="141.8">H1</text>
<text x="270.5" y="141.8">H2</text>
<text x="39.3" y="148.2">R1</text>
<text x="216.2" y="145.6">LED_6</text>
<text x="248.9" y="144.4">MountingHole</text>
<text x="270.5" y="144.4">MountingHole</text>
<text x="39.4" y="150.7">1k</text>
<text x="60.2" y="153.3">GND</text>
<text x="108.5" y="153.3">GND</text>
<text x="248.9" y="153.3">H3</text>
<text x="248.9" y="155.8">MountingHole</text>
<text x="269.2" y="159.6">H4</text>
<text x="244.3" y="163.4">GND</text>
<text x="269.2" y="162.2">MountingHole</text>
<text x="24" y="169.8">+12V</text>
<text x="104.1" y="172.3">+3.3V</text>
<text x="111.7" y="172.3">+12V</text>
<text x="16.8" y="176.1">PWR_FLAG</text>
<text x="28.5" y="174.9">Conn_02x03_Odd_Even</text>
<text x="38.2" y="177.4">J1</text>
<text x="88.9" y="179.9">J2</text>
<text x="124.5" y="179.9">J3</text>
<text x="88.9" y="182.5">Conn_01x02</text>
<text x="124.5" y="182.5">Conn_01x02</text>
<text x="54.9" y="191.4">PWR_FLAG</text>
<text x="76.7" y="188.8">GND</text>
<text x="100.6" y="190.1">PWR_FLAG</text>
<text x="18" y="193.9">PWR_FLAG GND</text>
<text x="49.4" y="193.9">-12V</text>
<text x="64" y="193.9">GND</text>
</g>
<g font-size="1.8" fill="#0000c2">
<text x="143" y="129.9">testing</text>
<text x="144.4" y="127.9">R15</text>
<text x="149.3" y="127.9">only</text>
<text x="150.7" y="129.9">purposes</text>
<text x="154.4" y="127.9">for</text>
<text x="31.7" y="169.9">UI</text>
<text x="34.9" y="169.9">power</text>
<text x="41.5" y="169.9">connection</text>
</g>
<g font-size="1.8" fill="#848400">
<text x="193" y="149.6">File:</text>
<text x="198.3" y="149.6">sheets/leds.kicad_sch</text>
</g>
</svg>
